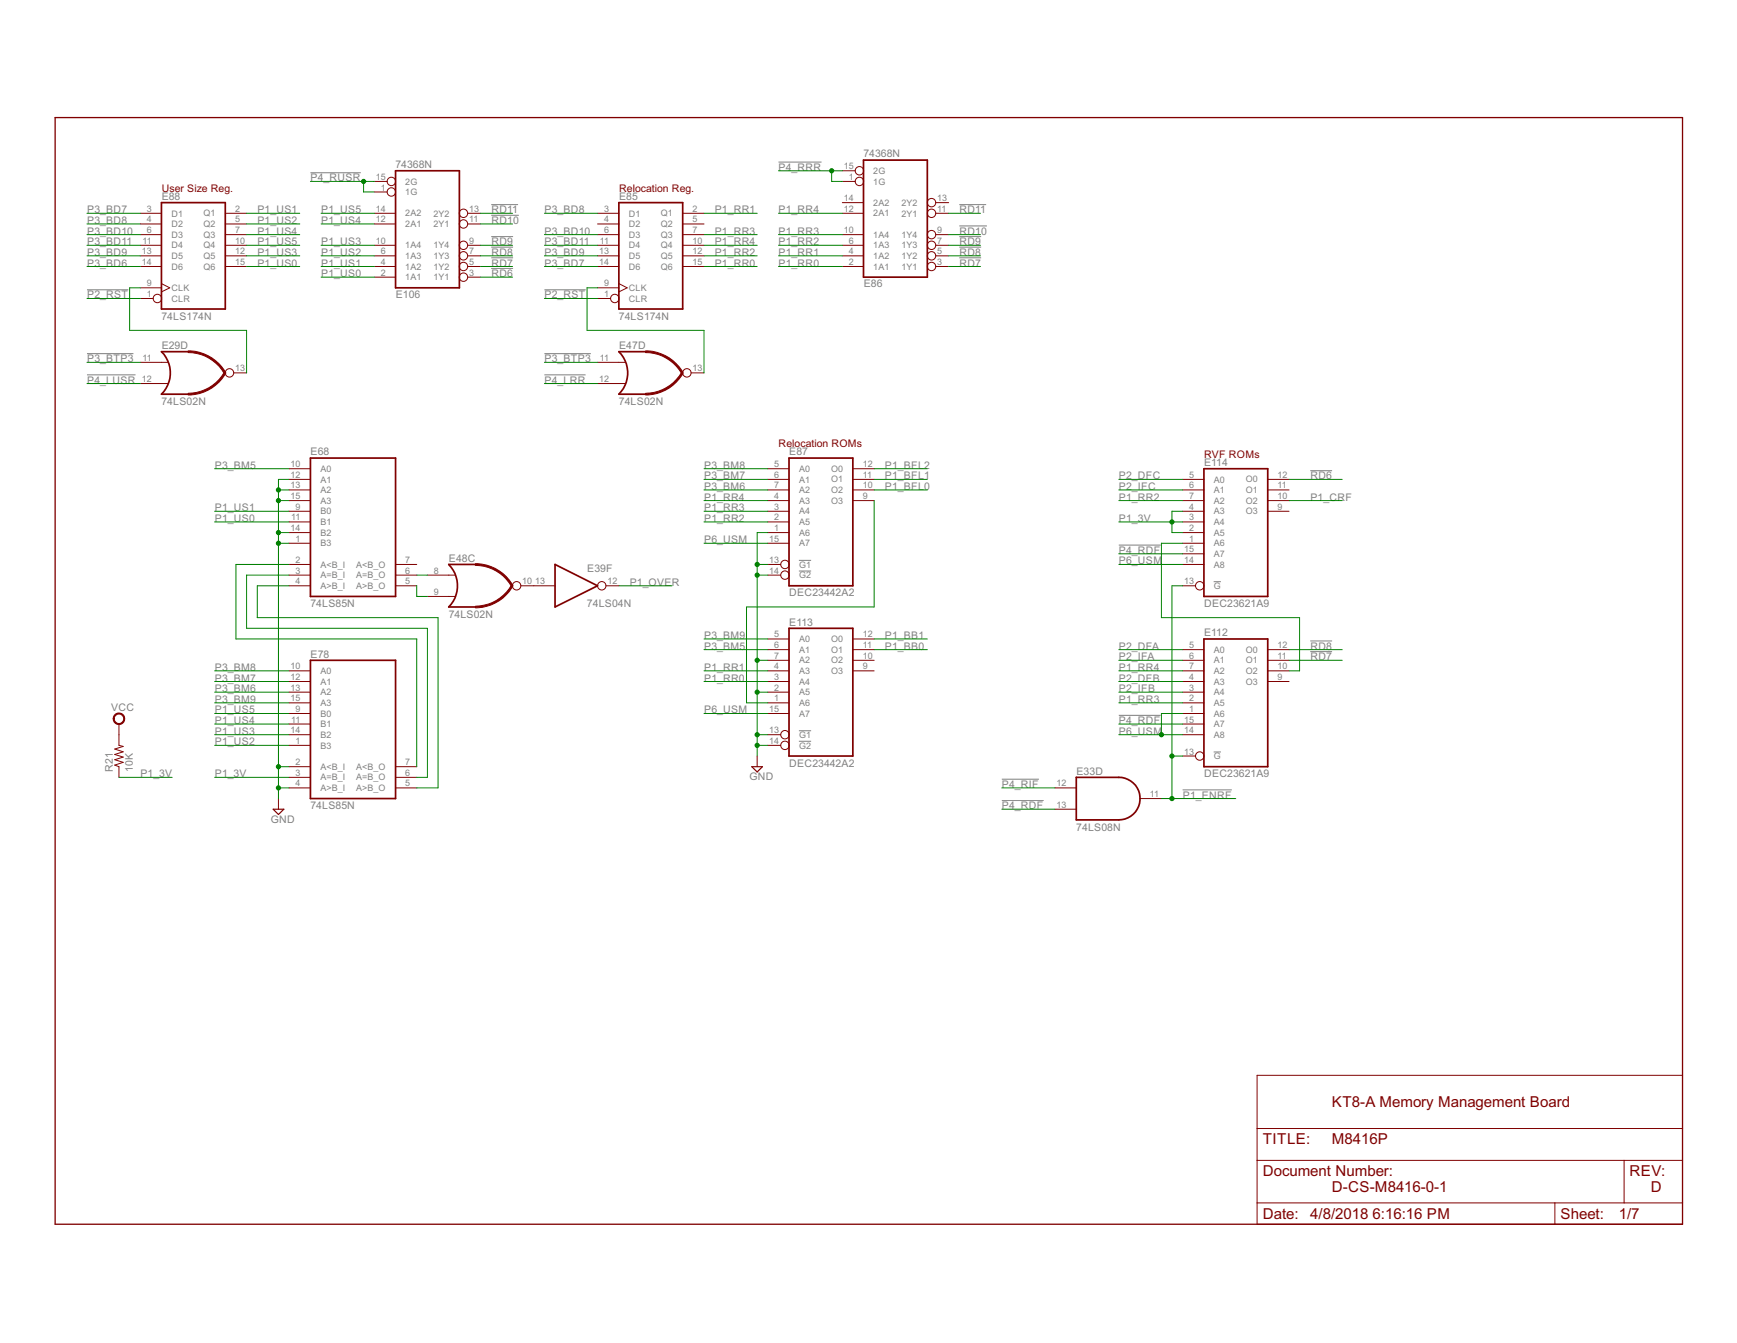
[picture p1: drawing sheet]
<svg xmlns="http://www.w3.org/2000/svg" width="279mm" height="216mm" viewBox="0 0 279 216" stroke-linecap="round" stroke-linejoin="round" font-family="sans-serif">
<g fill="none" stroke="#808080" stroke-width=".16">
<path d="M49.9 27.8h8.1M79 32.9h4.3M79 39.7h3.5M79 38h3.5M79 34.6h4.5M125.2 26.1h6.9M154.3 32.9h4.3M154.3 39.7h3.5M154.3 38h3.5M154.3 36.3h4.4M14 46.6h6.6M14 56.9h7.5"/>
<path d="M79 43.2h3.5M79 41.4h3.5M87.6 46.6h6.6M87.6 56.9h7.4M154.3 41.4h3.5M14 60.3h7.8M87.6 60.3h6.6M210.8 75.7h3.5M128.5 90.1h2M128.5 91.8h2M180 87.6h6.7M195.2 93.5h1.2"/>
<path d="M128.5 117.5h2M128.5 119.2h2M180 115h6.7M210.8 104.8h3.5M210.8 103h3.5M161.1 128.7h6.8M161.1 125.3h6M190.2 127h7.9M195.2 120.9h1.2"/>
</g>
<path d="M8.9 18.9h261.7v177.9h-261.7z" fill="none" stroke="#800000" stroke-width=".21"/>
<g fill="none" stroke="#800000" stroke-width=".16">
<path d="M22.6 34.3h3.4M22.6 36h3.4M22.6 37.7h3.4M22.6 39.4h3.4M36.2 34.3h3.5M36.2 36h3.5M36.2 37.7h3.5M36.2 39.4h3.5M60.2 34.3h3.4M60.2 36h3.4M60.2 39.4h3.4M60.2 29.2h2.1"/>
<path d="M60.2 30.9h2.1M75.2 34.3h2.1M75.2 36h2.1M75.2 39.4h2.1M96.1 34.3h3.4M96.1 36h3.4M96.1 37.7h3.4M96.1 39.4h3.4M109.8 34.3h3.4M109.8 36h3.4M109.8 37.7h3.4M109.8 39.4h3.4"/>
<path d="M135.5 34.3h3.4M135.5 37.7h3.4M135.5 39.4h3.4M135.5 29.2h2.1M135.5 32.6h3.4M135.5 27.5h2.1M150.5 34.3h2.1M150.5 37.7h2.1M150.5 39.4h2.1M150.5 32.6h2.1M22.6 48h2M22.6 46.3h3.4"/>
<path d="M22.6 41.1h3.4M22.6 42.8h3.4M22.6 58.3h4.4M26 45.6l1.3 .7-1.3 .6M36.2 41.1h3.5M36.2 42.8h3.5M37.6 59.9h2.1M60.2 41.1h3.4M60.2 42.8h3.4M60.2 44.6h3.4M75.2 41.1h2.1M75.2 42.8h2.1"/>
<path d="M75.2 44.6h2.1M96.1 48h2.1M96.1 46.3h3.4M96.1 41.1h3.4M96.1 42.8h3.4M96.1 58.3h4.5M99.5 45.6l1.4 .7-1.4 .6M109.8 41.1h3.4M109.8 42.8h3.4M111.1 59.9h2.1M135.5 41.1h3.4M135.5 42.8h3.4"/>
<path d="M150.5 41.1h2.1M150.5 42.8h2.1M22.6 61.7h4.4M46.5 75.4h3.4M46.5 77.1h3.4M46.5 78.8h3.4M96.1 61.7h4.5M123.5 75.4h3.4M123.5 77.1h3.4M123.5 78.8h3.4M137.2 75.4h3.4M137.2 77.1h3.4"/>
<path d="M137.2 78.8h3.4M190.2 77.1h3.5M190.2 78.8h3.5M203.9 77.1h3.4M203.9 78.8h3.4M46.5 87.3h3.4M46.5 90.7h3.4M46.5 92.5h3.4M46.5 94.2h3.4M46.5 82.2h3.4M46.5 83.9h3.4M46.5 85.6h3.4"/>
<path d="M46.5 80.5h3.4M63.6 90.7h3.4M63.6 92.5h3.4M63.6 94.2h3.4M68.7 92.5h4.5M68.7 95.9h4.5M83.8 94.2h5.5M97.5 94.2h2M123.5 87.3h3.4M123.5 90.7h2.1M123.5 92.5h2.1M123.5 82.2h3.4"/>
<path d="M123.5 83.9h3.4M123.5 85.6h3.4M123.5 80.5h3.4M137.2 80.5h3.4M190.2 87.3h3.5M190.2 90.7h3.5M190.2 94.2h2.1M190.2 82.2h3.5M190.2 83.9h3.5M190.2 85.6h3.5M190.2 80.5h3.5M190.2 89h3.5"/>
<path d="M203.9 82.2h3.4M203.9 80.5h3.4M19.1 116.4v3.4l.7 .2-1.3 .4 1.3 .5-1.3 .4 1.3 .4-1.3 .4 1.3 .5-1.3 .4 .6 .3v1.7M46.5 119.8h3.4M46.5 114.7h3.4M46.5 107.8h3.4M46.5 116.4h3.4M46.5 109.6h3.4M46.5 111.3h3.4M46.5 118.1h3.4M46.5 113h3.4M123.5 119.8h2.1"/>
<path d="M123.5 114.7h3.4M123.5 107.8h3.4M123.5 109.6h3.4M123.5 111.3h3.4M123.5 118.1h2.1M123.5 113h3.4M123.5 106.2h3.4M123.5 104.4h3.4M123.5 102.7h3.4M137.2 107.8h3.4M137.2 106.2h3.4M137.2 104.4h3.4"/>
<path d="M137.2 102.7h3.4M190.2 114.7h3.5M190.2 107.8h3.5M190.2 116.4h3.5M190.2 109.6h3.5M190.2 111.3h3.5M190.2 118.1h3.5M190.2 113h3.5M190.2 106.2h3.5M190.2 104.4h3.5M203.9 107.8h3.4M203.9 109.6h3.4"/>
<path d="M203.9 106.2h3.4M203.9 104.4h3.4M44.8 128.4v1.7M46.5 123.3h3.4M46.5 125h3.4M46.5 126.7h3.4M63.6 123.3h3.4M63.6 125h3.4M63.6 126.7h3.4M121.8 121.5v1.8M169.7 126.7h3.4M169.7 130.1h3.4"/>
<path d="M183.4 128.4h3.4M190.2 121.5h2.1M202.2 172.9h68.4v23.9h-68.4zM202.2 186.5h68.4M202.2 193.4h68.4M202.2 181.4h68.4M250.1 193.4v3.4M261.2 186.5v6.9"/>
<circle cx="62.9" cy="29.2" r=".68"/>
<circle cx="62.9" cy="30.9" r=".68"/>
<circle cx="74.5" cy="36" r=".68"/>
<circle cx="74.5" cy="39.4" r=".68"/>
<circle cx="74.5" cy="34.3" r=".68"/>
<circle cx="138.2" cy="27.5" r=".68"/>
<circle cx="138.2" cy="29.2" r=".68"/>
<circle cx="149.8" cy="39.4" r=".68"/>
<circle cx="149.8" cy="34.3" r=".68"/>
<circle cx="149.8" cy="32.6" r=".68"/>
<circle cx="149.8" cy="37.7" r=".68"/>
<circle cx="25.3" cy="48" r=".68"/>
<circle cx="36.9" cy="59.9" r=".68"/>
<circle cx="74.5" cy="44.6" r=".68"/>
<circle cx="74.5" cy="42.8" r=".68"/>
<circle cx="74.5" cy="41.1" r=".68"/>
<circle cx="98.9" cy="48" r=".68"/>
<circle cx="110.5" cy="59.9" r=".68"/>
<circle cx="149.8" cy="42.8" r=".68"/>
<circle cx="149.8" cy="41.1" r=".68"/>
<circle cx="83.1" cy="94.2" r=".68"/>
<circle cx="96.8" cy="94.2" r=".68"/>
<circle cx="126.3" cy="90.7" r=".68"/>
<circle cx="126.3" cy="92.5" r=".68"/>
<circle cx="193" cy="94.2" r=".68"/>
<circle cx="126.3" cy="119.8" r=".68"/>
<circle cx="126.3" cy="118.1" r=".68"/>
<circle cx="193" cy="121.5" r=".68"/>
</g>
<g fill="none" stroke="#800000" stroke-width=".28">
<path d="M26 32.6h10.2v17.1h-10.2zM63.6 27.5h10.3v18.8h-10.3zM99.5 32.6h10.3v17.1h-10.3zM138.9 25.7h10.3v18.9h-10.3zM30.2 56.5h-4.2a4.8 4.8 0 0 1 0 6.9h4.2M103.8 56.5h-4.3a4.8 4.8 0 0 1 0 6.9h4.3M49.9 73.6h13.7v22.3h-13.7zM126.9 73.6h10.3v20.6h-10.3zM193.7 75.4h10.2v20.5h-10.2zM76.5 90.7h-4.3a4.9 4.9 0 0 1 0 6.9h4.3M89.3 90.7l6.8 3.5-6.8 3.4zM49.9 106.2h13.7v22.2h-13.7z"/>
<path d="M126.9 101h10.3v20.5h-10.3zM193.7 102.7h10.2v20.6h-10.2zM173.1 125h6.9a3.4 3.4 0 0 1 3.4 3.4 3.4 3.4 0 0 1-3.4 3.4h-6.9z"/>
</g>
<g fill="#800000" stroke="#800000" stroke-width=".16">
<path d="M30.3 63.2a6.7 6.7 0 0 0 5.8-3.3l.2 .1a6.9 6.9 0 0 1-6 3.5z" fill-rule="evenodd"/>
<path d="M30.3 56.4a7 7 0 0 1 6 3.5l-.2 .1a6.7 6.7 0 0 0-5.8-3.3z" fill-rule="evenodd"/>
<path d="M76.5 97.5a6.7 6.7 0 0 0 5.8-3.4l.2 .1a6.9 6.9 0 0 1-6 3.5z" fill-rule="evenodd"/>
<path d="M76.5 90.6a6.9 6.9 0 0 1 6 3.5l-.2 .2a6.7 6.7 0 0 0-5.8-3.4z" fill-rule="evenodd"/>
<path d="M103.8 63.2a6.8 6.8 0 0 0 5.8-3.3l.3 .1a6.8 6.8 0 0 1-6.1 3.5z" fill-rule="evenodd"/>
<path d="M103.8 56.4a6.9 6.9 0 0 1 6.1 3.5l-.3 .1a6.8 6.8 0 0 0-5.8-3.3z" fill-rule="evenodd"/>
<path d="M18.4 115a.94 .94 0 0 1 1.5 0 .94 .94 0 0 1-.5 1.4 .94 .94 0 0 1-1.2-.9h.2a.78 .78 0 0 1 1.1-.6 .78 .78 0 0 1 .1 1.3 .78 .78 0 0 1-1.2-.4v-.3h-.2z" fill-rule="evenodd"/>
</g>
<path d="M43.9 130.1h1.8l-.9 .8zM120.9 123.3h1.7l-.8 .8z" fill="none" stroke="#800000" stroke-width=".19"/>
<g fill="none" stroke="#008000" stroke-width=".16">
<path d="M14 34.3h8.6M14 39.4h8.6M14 37.7h8.6M14 36h8.6M39.7 34.3h8.5M39.7 39.4h8.5M39.7 37.7h8.5M39.7 36h8.5M49.9 29.2h10.3M51.6 34.3h8.6M51.6 39.4h8.6M51.6 36h8.6"/>
<path d="M58.5 29.2v1.7h1.7M77.3 34.3h5.1M77.3 39.4h5.1M77.3 36h5.1M87.6 34.3h8.5M87.6 39.4h8.5M87.6 37.7h8.5M113.2 34.3h8.6M113.2 39.4h8.6M113.2 37.7h8.6M125.2 34.3h10.3M125.2 39.4h10.3"/>
<path d="M125.2 37.7h10.3M125.2 27.5h10.3M133.8 27.5v1.7h1.7M152.6 34.3h5.1M152.6 39.4h5.1M152.6 37.7h5.1M14 42.8h8.6M14 41.1h8.6M14 48h8.6M14 58.3h8.6M22.6 46.3h-1.8v6.8h18.9v6.8M39.7 42.8h8.5"/>
<path d="M39.7 41.1h8.5M51.6 42.8h8.6M51.6 41.1h8.6M51.6 44.6h8.6M77.3 42.8h5.1M77.3 41.1h5.1M77.3 44.6h5.1M87.6 42.8h8.5M87.6 41.1h8.5M87.6 48h8.5M87.6 58.3h8.5M96.1 46.3h-1.7v6.8h18.8v6.8"/>
<path d="M113.2 42.8h8.6M113.2 41.1h8.6M125.2 42.8h10.3M125.2 41.1h10.3M152.6 42.8h5.1M152.6 41.1h5.1M14 61.7h8.6M34.5 75.4h12M44.8 78.8h1.7M46.5 77.1h-1.7v51.3M87.6 61.7h8.5M113.2 77.1h10.3"/>
<path d="M113.2 78.8h10.3M113.2 75.4h10.3M140.6 77.1h8.6M140.6 78.8h8.6M140.6 75.4h8.6M180 77.1h10.2M180 78.8h10.2M207.3 77.1h8.6M34.5 83.9h12M34.5 82.2h12M44.8 87.3h1.7M44.8 85.6h1.7"/>
<path d="M44.8 80.5h1.7M46.5 92.5h-6.8v8.5h29v24h-1.7M46.5 90.7h-8.5v12h29v20.6M46.5 94.2h-5.1v5.1h29.1v27.4h-3.5M67 94.2v1.7h1.7M67 92.5h1.7M99.5 94.2h8.6M113.2 83.9h10.3M113.2 82.2h10.3M113.2 87.3h10.3M113.2 80.5h10.3M121.8 90.7h1.7"/>
<path d="M121.8 92.5h1.7M123.5 85.6h-1.7v35.9M140.6 80.5v17.1h-20.5v15.4h3.4M180 83.9h10.2M180 90.7h10.2M180 80.5h10.2M180 89h10.2M190.2 82.2h-1.7v3.4h1.7M190.2 87.3h-3.4v12h22.2v8.5h-1.7M190.2 94.2h-1.7v34.2M207.3 80.5h8.6M34.5 119.8h12"/>
<path d="M34.5 116.4h12M34.5 118.1h12M34.5 114.7h12M34.5 111.3h12M34.5 109.6h12M34.5 113h12M34.5 107.8h12M113.2 114.7h10.3M113.2 104.4h10.3M113.2 102.7h10.3M113.2 109.6h10.3M113.2 107.8h10.3"/>
<path d="M121.8 119.8h1.7M121.8 118.1h1.7M121.8 106.2h1.7M121.8 111.3h1.7M140.6 104.4h8.6M140.6 102.7h8.6M180 116.4h10.2M180 118.1h10.2M180 106.2h10.2M180 104.4h10.2M180 111.3h10.2M180 109.6h10.2"/>
<path d="M180 113h10.2M180 107.8h10.2M190.2 114.7h-3.4v3.4M207.3 106.2h8.6M207.3 104.4h8.6M19.1 125h8.6M34.5 125h12M44.8 126.7h1.7M44.8 123.3h1.7M161.1 126.7h8.6M161.1 130.1h8.6M186.8 128.4h12"/>
<path d="M188.5 121.5h1.7"/>
</g>
<g fill="#008000" stroke="#008000" stroke-width=".16">
<circle cx="58.5" cy="29.2" r=".34"/>
<circle cx="44.8" cy="87.3" r=".34"/>
<circle cx="44.8" cy="85.6" r=".34"/>
<circle cx="44.8" cy="80.5" r=".34"/>
<circle cx="44.8" cy="78.8" r=".34"/>
<circle cx="44.8" cy="123.3" r=".34"/>
<circle cx="44.8" cy="126.7" r=".34"/>
<circle cx="121.8" cy="119.8" r=".34"/>
<circle cx="121.8" cy="118.1" r=".34"/>
<circle cx="121.8" cy="92.5" r=".34"/>
<circle cx="121.8" cy="90.7" r=".34"/>
<circle cx="121.8" cy="106.2" r=".34"/>
<circle cx="121.8" cy="111.3" r=".34"/>
<circle cx="133.8" cy="27.5" r=".34"/>
<circle cx="186.8" cy="118.1" r=".34"/>
<circle cx="188.5" cy="83.9" r=".34"/>
<circle cx="188.5" cy="128.4" r=".34"/>
<circle cx="188.5" cy="121.5" r=".34"/>
</g>
<g font-size="2.7" fill="#800000">
<text x="214.2" y="178">KT8-A Memory Management Board</text>
<text x="203.1" y="184">TITLE:</text>
<text x="214.2" y="184">M8416P</text>
<text x="203.1" y="189.1">Document Number:</text>
<text x="214.2" y="191.7">D-CS-M8416-0-1</text>
<text x="262.1" y="189.1">REV:</text>
<text x="265.6" y="191.7">D</text>
<text x="203.1" y="196">Date: 4/8/2018</text>
<text x="220.8" y="196">6:16:16 PM</text>
<text x="251" y="196">Sheet:</text>
<text x="260.4" y="196">1/7</text>
</g>
<g font-size="1.9" fill="#808080">
<text x="50" y="29.2">P4_RUSR</text>
<text x="63.6" y="26.9">74368N</text>
<text x="125.2" y="27.4">P4_RRR</text>
<text x="138.9" y="25.2">74368N</text>
<text x="14" y="34.3">P3_BD7</text>
<text x="26" y="32.2">E88</text>
<text x="41.4" y="34.3">P1_US1</text>
<text x="51.7" y="34.3">P1_US5</text>
<text x="79" y="34.3">RD11</text>
<text x="87.6" y="34.3">P3_BD8</text>
<text x="99.6" y="32.2">E85</text>
<text x="115" y="34.3">P1_RR1</text>
<text x="125.2" y="34.3">P1_RR4</text>
<text x="154.3" y="34.3">RD11</text>
<text x="14" y="41.1">P3_BD9</text>
<text x="14" y="39.4">P3_BD11</text>
<text x="14" y="37.7">P3_BD10</text>
<text x="14" y="36">P3_BD8</text>
<text x="41.4" y="36">P1_US2</text>
<text x="41.4" y="37.7">P1_US4</text>
<text x="41.4" y="41.1">P1_US3</text>
<text x="41.4" y="39.4">P1_US5</text>
<text x="51.7" y="41.1">P1_US2</text>
<text x="51.7" y="36">P1_US4</text>
<text x="51.7" y="39.4">P1_US3</text>
<text x="79" y="41.1">RD8</text>
<text x="79" y="39.4">RD9</text>
<text x="79" y="36">RD10</text>
<text x="87.6" y="41.1">P3_BD9</text>
<text x="87.6" y="39.4">P3_BD11</text>
<text x="87.6" y="37.7">P3_BD10</text>
<text x="115" y="39.4">P1_RR4</text>
<text x="115" y="41.1">P1_RR2</text>
<text x="115" y="37.7">P1_RR3</text>
<text x="125.2" y="41.1">P1_RR1</text>
<text x="125.2" y="39.4">P1_RR2</text>
<text x="125.2" y="37.7">P1_RR3</text>
<text x="154.3" y="41.1">RD8</text>
<text x="154.3" y="39.4">RD9</text>
<text x="154.3" y="37.7">RD10</text>
<text x="14" y="42.8">P3_BD6</text>
<text x="14" y="48">P2_RST</text>
<text x="41.4" y="42.8">P1_US0</text>
<text x="51.7" y="44.6">P1_US0</text>
<text x="51.7" y="42.8">P1_US1</text>
<text x="63.6" y="47.9">E106</text>
<text x="79" y="44.6">RD6</text>
<text x="79" y="42.8">RD7</text>
<text x="87.6" y="42.8">P3_BD7</text>
<text x="87.6" y="48">P2_RST</text>
<text x="115" y="42.8">P1_RR0</text>
<text x="125.2" y="42.8">P1_RR0</text>
<text x="138.9" y="46.2">E86</text>
<text x="154.3" y="42.8">RD7</text>
<text x="26" y="51.4">74LS174N</text>
<text x="99.5" y="51.4">74LS174N</text>
<text x="14" y="58.2">P3_BTP3</text>
<text x="26" y="56.1">E29D</text>
<text x="87.6" y="58.2">P3_BTP3</text>
<text x="99.6" y="56.1">E47D</text>
<text x="14" y="61.7">P4_LUSR</text>
<text x="26" y="65.1">74LS02N</text>
<text x="87.6" y="61.7">P4_LRR</text>
<text x="99.5" y="65.1">74LS02N</text>
<text x="34.6" y="75.3">P3_BM5</text>
<text x="50" y="73.2">E68</text>
<text x="113.3" y="77.1">P3_BM7</text>
<text x="113.3" y="75.3">P3_BM8</text>
<text x="127" y="73.2">E87</text>
<text x="142.4" y="77.1">P1_BFL1</text>
<text x="142.4" y="75.3">P1_BFL2</text>
<text x="180" y="77.1">P2_DFC</text>
<text x="193.7" y="74.9">E114</text>
<text x="210.8" y="77.1">RD6</text>
<text x="34.6" y="83.9">P1_US0</text>
<text x="34.6" y="82.2">P1_US1</text>
<text x="113.3" y="78.8">P3_BM6</text>
<text x="113.3" y="80.5">P1_RR4</text>
<text x="113.3" y="83.9">P1_RR2</text>
<text x="113.3" y="82.2">P1_RR3</text>
<text x="142.4" y="78.8">P1_BFL0</text>
<text x="180" y="80.5">P1_RR2</text>
<text x="180" y="83.9">P1_3V</text>
<text x="180" y="78.8">P2_IFC</text>
<text x="210.8" y="80.5">P1_CRF</text>
<text x="113.3" y="87.3">P6_USM</text>
<text x="180" y="89">P4_RDF</text>
<text x="72.2" y="90.3">E48C</text>
<text x="94.4" y="92">E39F</text>
<text x="101.3" y="94.2">P1_OVER</text>
<text x="127" y="95.9">DEC23442A2</text>
<text x="180" y="90.7">P6_USM</text>
<text x="49.9" y="97.6">74LS85N</text>
<text x="72.2" y="99.3">74LS02N</text>
<text x="94.4" y="97.6">74LS04N</text>
<text x="127" y="100.6">E113</text>
<text x="193.7" y="97.6">DEC23621A9</text>
<text x="34.6" y="107.9">P3_BM8</text>
<text x="50" y="105.7">E78</text>
<text x="113.3" y="104.4">P3_BM5</text>
<text x="113.3" y="102.7">P3_BM9</text>
<text x="113.3" y="107.9">P1_RR1</text>
<text x="142.4" y="102.7">P1_BB1</text>
<text x="142.4" y="104.4">P1_BB0</text>
<text x="180" y="107.9">P1_RR4</text>
<text x="180" y="104.4">P2_DFA</text>
<text x="180" y="106.1">P2_IFA</text>
<text x="193.7" y="102.3">E112</text>
<text x="210.8" y="106.1">RD7</text>
<text x="210.8" y="104.4">RD8</text>
<text x="34.6" y="109.6">P3_BM7</text>
<text x="34.6" y="111.3">P3_BM6</text>
<text x="34.6" y="113">P3_BM9</text>
<text x="113.3" y="109.6">P1_RR0</text>
<text x="180" y="113">P1_RR3</text>
<text x="180" y="109.6">P2_DFB</text>
<text x="180" y="111.3">P2_IFB</text>
<text x="17.9" y="114.3">VCC</text>
<text x="34.6" y="119.8">P1_US2</text>
<text x="34.6" y="116.4">P1_US4</text>
<text x="34.6" y="118.1">P1_US3</text>
<text x="34.6" y="114.7">P1_US5</text>
<text x="113.3" y="114.7">P6_USM</text>
<text x="180" y="118.1">P6_USM</text>
<text x="180" y="116.4">P4_RDF</text>
<text x="18.1" y="124.1" transform="rotate(-90 18.1 124.1)">R21</text>
<text x="21.4" y="124.1" transform="rotate(-90 21.4 124.1)">10K</text>
<text x="22.6" y="125">P1_3V</text>
<text x="34.6" y="125">P1_3V</text>
<text x="120.5" y="125.4">GND</text>
<text x="127" y="123.2">DEC23442A2</text>
<text x="173.1" y="124.5">E33D</text>
<text x="193.7" y="125">DEC23621A9</text>
<text x="49.9" y="130.1">74LS85N</text>
<text x="161.2" y="130.1">P4_RDF</text>
<text x="161.2" y="126.7">P4_RIF</text>
<text x="190.3" y="128.4">P1_ENRF</text>
<text x="43.5" y="132.2">GND</text>
<text x="173.1" y="133.5">74LS08N</text>
</g>
<g font-size="1.9" fill="#800000">
<text x="26" y="30.9">User Size Reg.</text>
<text x="99.6" y="30.9">Relocation Reg.</text>
<text x="125.2" y="71.9">Relocation ROMs</text>
<text x="193.7" y="73.6">RVF ROMs</text>
</g>
<g font-size="1.6" fill="#808080">
<text x="60.4" y="28.9">15</text>
<text x="65.2" y="29.7">2G</text>
<text x="135.7" y="27.2">15</text>
<text x="136.5" y="28.9">1</text>
<text x="140.5" y="29.7">1G</text>
<text x="140.5" y="28">2G</text>
<text x="23.6" y="34.1">3</text>
<text x="23.6" y="35.8">4</text>
<text x="27.6" y="34.8">D1</text>
<text x="32.7" y="34.8">Q1</text>
<text x="37.8" y="34.1">2</text>
<text x="37.8" y="35.8">5</text>
<text x="60.4" y="35.8">12</text>
<text x="60.4" y="34.1">14</text>
<text x="61.2" y="30.6">1</text>
<text x="65.2" y="31.4">1G</text>
<text x="65.2" y="34.8">2A2</text>
<text x="69.7" y="34.8">2Y2</text>
<text x="75.5" y="35.8">11</text>
<text x="75.5" y="34.1">13</text>
<text x="97.2" y="34.1">3</text>
<text x="97.2" y="35.8">4</text>
<text x="101.1" y="34.8">D1</text>
<text x="106.3" y="34.8">Q1</text>
<text x="111.4" y="34.1">2</text>
<text x="111.4" y="35.8">5</text>
<text x="135.7" y="34.1">12</text>
<text x="135.7" y="32.3">14</text>
<text x="140.5" y="34.8">2A1</text>
<text x="140.5" y="33.1">2A2</text>
<text x="145" y="34.8">2Y1</text>
<text x="145" y="33.1">2Y2</text>
<text x="150.7" y="34.1">11</text>
<text x="150.7" y="32.3">13</text>
<text x="22.8" y="40.9">13</text>
<text x="22.9" y="39.2">11</text>
<text x="23.6" y="37.5">6</text>
<text x="27.6" y="36.5">D2</text>
<text x="27.6" y="38.2">D3</text>
<text x="27.6" y="39.9">D4</text>
<text x="27.6" y="41.6">D5</text>
<text x="32.7" y="36.5">Q2</text>
<text x="32.7" y="38.2">Q3</text>
<text x="32.7" y="39.9">Q4</text>
<text x="32.7" y="41.6">Q5</text>
<text x="37.8" y="37.5">7</text>
<text x="37.8" y="39.2">10</text>
<text x="37.8" y="40.9">12</text>
<text x="60.4" y="39.2">10</text>
<text x="61.2" y="40.9">6</text>
<text x="65.2" y="41.6">1A3</text>
<text x="65.2" y="39.9">1A4</text>
<text x="65.2" y="36.5">2A1</text>
<text x="69.7" y="41.6">1Y3</text>
<text x="69.7" y="39.9">1Y4</text>
<text x="69.7" y="36.5">2Y1</text>
<text x="75.5" y="40.9">7</text>
<text x="75.5" y="39.2">9</text>
<text x="96.4" y="40.9">13</text>
<text x="96.5" y="39.2">11</text>
<text x="97.2" y="37.5">6</text>
<text x="101.1" y="36.5">D2</text>
<text x="101.1" y="38.2">D3</text>
<text x="101.1" y="39.9">D4</text>
<text x="101.1" y="41.6">D5</text>
<text x="106.3" y="36.5">Q2</text>
<text x="106.3" y="38.2">Q3</text>
<text x="106.3" y="39.9">Q4</text>
<text x="106.3" y="41.6">Q5</text>
<text x="111.4" y="37.5">7</text>
<text x="111.4" y="39.2">10</text>
<text x="111.4" y="40.9">12</text>
<text x="135.7" y="37.5">10</text>
<text x="136.5" y="40.9">4</text>
<text x="136.5" y="39.2">6</text>
<text x="140.5" y="41.6">1A2</text>
<text x="140.5" y="39.9">1A3</text>
<text x="140.5" y="38.2">1A4</text>
<text x="145" y="41.6">1Y2</text>
<text x="145" y="39.9">1Y3</text>
<text x="145" y="38.2">1Y4</text>
<text x="150.7" y="40.9">5</text>
<text x="150.7" y="39.2">7</text>
<text x="150.7" y="37.5">9</text>
<text x="22.8" y="42.6">14</text>
<text x="23.6" y="47.7">1</text>
<text x="23.6" y="46">9</text>
<text x="27.6" y="46.8">CLK</text>
<text x="27.6" y="43.4">D6</text>
<text x="32.7" y="43.3">Q6</text>
<text x="37.8" y="42.6">15</text>
<text x="61.2" y="44.3">2</text>
<text x="61.2" y="42.6">4</text>
<text x="65.2" y="45.1">1A1</text>
<text x="65.2" y="43.3">1A2</text>
<text x="69.7" y="45.1">1Y1</text>
<text x="69.7" y="43.4">1Y2</text>
<text x="75.5" y="44.3">3</text>
<text x="75.5" y="42.6">5</text>
<text x="96.4" y="42.6">14</text>
<text x="97.2" y="47.7">1</text>
<text x="97.2" y="46">9</text>
<text x="101.1" y="46.8">CLK</text>
<text x="101.1" y="43.4">D6</text>
<text x="106.3" y="43.3">Q6</text>
<text x="111.4" y="42.6">15</text>
<text x="136.5" y="42.6">2</text>
<text x="140.5" y="43.3">1A1</text>
<text x="145" y="43.4">1Y1</text>
<text x="150.7" y="42.6">3</text>
<text x="27.6" y="48.5">CLR</text>
<text x="101.1" y="48.5">CLR</text>
<text x="22.9" y="58">11</text>
<text x="37.8" y="59.7">13</text>
<text x="96.5" y="58">11</text>
<text x="111.4" y="59.7">13</text>
<text x="22.8" y="61.4">12</text>
<text x="96.4" y="61.4">12</text>
<text x="46.7" y="75.1">10</text>
<text x="46.7" y="76.8">12</text>
<text x="51.5" y="75.9">A0</text>
<text x="51.5" y="77.6">A1</text>
<text x="124.5" y="76.8">6</text>
<text x="124.5" y="75.1">5</text>
<text x="128.5" y="77.6">A1</text>
<text x="128.5" y="75.9">A0</text>
<text x="133.7" y="75.9">O0</text>
<text x="133.7" y="77.6">O1</text>
<text x="138.8" y="75.1">12</text>
<text x="138.8" y="76.8">11</text>
<text x="191.3" y="76.8">5</text>
<text x="195.2" y="77.6">A0</text>
<text x="200.4" y="77.6">O0</text>
<text x="205.5" y="76.8">12</text>
<text x="46.7" y="78.5">13</text>
<text x="46.7" y="80.2">15</text>
<text x="46.9" y="83.7">11</text>
<text x="47.6" y="82">9</text>
<text x="51.5" y="82.7">B0</text>
<text x="51.5" y="79.3">A2</text>
<text x="51.5" y="81">A3</text>
<text x="124.5" y="83.7">2</text>
<text x="124.5" y="82">3</text>
<text x="124.5" y="80.2">4</text>
<text x="124.5" y="78.5">7</text>
<text x="128.5" y="82.7">A4</text>
<text x="128.5" y="81">A3</text>
<text x="128.5" y="79.3">A2</text>
<text x="133.7" y="79.3">O2</text>
<text x="133.7" y="81">O3</text>
<text x="138.8" y="78.5">10</text>
<text x="138.8" y="80.2">9</text>
<text x="191.3" y="83.7">3</text>
<text x="191.3" y="82">4</text>
<text x="191.3" y="80.2">7</text>
<text x="191.3" y="78.5">6</text>
<text x="195.2" y="82.7">A3</text>
<text x="195.2" y="81">A2</text>
<text x="195.2" y="79.3">A1</text>
<text x="200.4" y="79.3">O1</text>
<text x="200.4" y="81">O2</text>
<text x="200.4" y="82.7">O3</text>
<text x="205.5" y="78.5">11</text>
<text x="205.5" y="80.2">10</text>
<text x="205.5" y="82">9</text>
<text x="46.7" y="85.4">14</text>
<text x="47.6" y="87.1">1</text>
<text x="51.5" y="87.8">B3</text>
<text x="51.5" y="84.4">B1</text>
<text x="51.5" y="86.1">B2</text>
<text x="123.7" y="87.1">15</text>
<text x="124.5" y="85.4">1</text>
<text x="128.5" y="86.1">A6</text>
<text x="128.5" y="84.4">A5</text>
<text x="128.5" y="87.8">A7</text>
<text x="190.5" y="88.8">15</text>
<text x="191.3" y="87.1">1</text>
<text x="191.3" y="85.4">2</text>
<text x="195.2" y="87.8">A6</text>
<text x="195.2" y="86.1">A5</text>
<text x="195.2" y="84.4">A4</text>
<text x="195.2" y="89.5">A7</text>
<text x="47.6" y="90.5">2</text>
<text x="47.6" y="92.2">3</text>
<text x="47.6" y="93.9">4</text>
<text x="51.5" y="91.3">A&lt;B_I</text>
<text x="51.5" y="93">A=B_I</text>
<text x="51.5" y="94.7">A&gt;B_I</text>
<text x="57.3" y="94.7">A&gt;B_O</text>
<text x="57.3" y="93">A=B_O</text>
<text x="57.3" y="91.2">A&lt;B_O</text>
<text x="65.2" y="93.9">5</text>
<text x="65.2" y="92.2">6</text>
<text x="65.2" y="90.5">7</text>
<text x="69.8" y="92.2">8</text>
<text x="69.8" y="95.6">9</text>
<text x="84" y="93.9">10</text>
<text x="86.1" y="93.9">13</text>
<text x="97.7" y="93.9">12</text>
<text x="123.7" y="90.5">13</text>
<text x="123.7" y="92.2">14</text>
<text x="128.5" y="91.3">G1</text>
<text x="128.5" y="93">G2</text>
<text x="190.5" y="90.5">14</text>
<text x="190.5" y="93.9">13</text>
<text x="195.2" y="91.3">A8</text>
<text x="195.2" y="94.7">G</text>
<text x="46.7" y="107.6">10</text>
<text x="124.5" y="107.6">4</text>
<text x="124.5" y="105.9">7</text>
<text x="124.5" y="104.2">6</text>
<text x="124.5" y="102.5">5</text>
<text x="128.5" y="106.7">A2</text>
<text x="128.5" y="104.9">A1</text>
<text x="128.5" y="103.2">A0</text>
<text x="133.7" y="103.2">O0</text>
<text x="133.7" y="104.9">O1</text>
<text x="133.7" y="106.6">O2</text>
<text x="138.8" y="102.5">12</text>
<text x="138.8" y="104.2">11</text>
<text x="138.8" y="105.9">10</text>
<text x="138.8" y="107.6">9</text>
<text x="191.3" y="107.6">7</text>
<text x="191.3" y="105.9">6</text>
<text x="191.3" y="104.2">5</text>
<text x="195.2" y="106.7">A1</text>
<text x="195.2" y="104.9">A0</text>
<text x="200.4" y="104.9">O0</text>
<text x="200.4" y="106.6">O1</text>
<text x="205.5" y="104.2">12</text>
<text x="205.5" y="105.9">11</text>
<text x="205.5" y="107.6">10</text>
<text x="46.7" y="109.3">12</text>
<text x="46.7" y="111">13</text>
<text x="46.7" y="112.7">15</text>
<text x="51.5" y="108.4">A0</text>
<text x="51.5" y="110.1">A1</text>
<text x="51.5" y="111.8">A2</text>
<text x="51.5" y="113.5">A3</text>
<text x="124.5" y="112.7">1</text>
<text x="124.5" y="111">2</text>
<text x="124.5" y="109.3">3</text>
<text x="128.5" y="113.5">A6</text>
<text x="128.5" y="111.8">A5</text>
<text x="128.5" y="110.1">A4</text>
<text x="128.5" y="108.4">A3</text>
<text x="133.7" y="108.4">O3</text>
<text x="191.3" y="112.7">2</text>
<text x="191.3" y="111">3</text>
<text x="191.3" y="109.3">4</text>
<text x="195.2" y="113.5">A5</text>
<text x="195.2" y="111.8">A4</text>
<text x="195.2" y="110.1">A3</text>
<text x="195.2" y="108.4">A2</text>
<text x="200.4" y="108.4">O2</text>
<text x="200.4" y="110.1">O3</text>
<text x="205.5" y="109.3">9</text>
<text x="46.7" y="117.9">14</text>
<text x="46.9" y="116.2">11</text>
<text x="47.6" y="119.6">1</text>
<text x="47.6" y="114.5">9</text>
<text x="51.5" y="115.2">B0</text>
<text x="51.5" y="116.9">B1</text>
<text x="51.5" y="118.6">B2</text>
<text x="123.7" y="117.9">13</text>
<text x="123.7" y="119.6">14</text>
<text x="123.7" y="114.5">15</text>
<text x="128.5" y="118.6">G1</text>
<text x="128.5" y="115.2">A7</text>
<text x="190.5" y="117.9">14</text>
<text x="190.5" y="116.2">15</text>
<text x="191.3" y="114.5">1</text>
<text x="195.2" y="115.2">A6</text>
<text x="195.2" y="118.6">A8</text>
<text x="195.2" y="116.9">A7</text>
<text x="47.6" y="123">2</text>
<text x="47.6" y="124.7">3</text>
<text x="51.5" y="120.3">B3</text>
<text x="51.5" y="123.8">A&lt;B_I</text>
<text x="51.5" y="125.5">A=B_I</text>
<text x="57.3" y="125.5">A=B_O</text>
<text x="57.3" y="123.8">A&lt;B_O</text>
<text x="65.2" y="124.7">6</text>
<text x="65.2" y="123">7</text>
<text x="128.5" y="120.3">G2</text>
<text x="190.5" y="121.3">13</text>
<text x="195.2" y="122.1">G</text>
<text x="47.6" y="126.4">4</text>
<text x="51.5" y="127.2">A&gt;B_I</text>
<text x="57.3" y="127.2">A&gt;B_O</text>
<text x="65.2" y="126.4">5</text>
<text x="169.9" y="126.4">12</text>
<text x="169.9" y="129.9">13</text>
<text x="185" y="128.1">11</text>
</g>
</svg>
